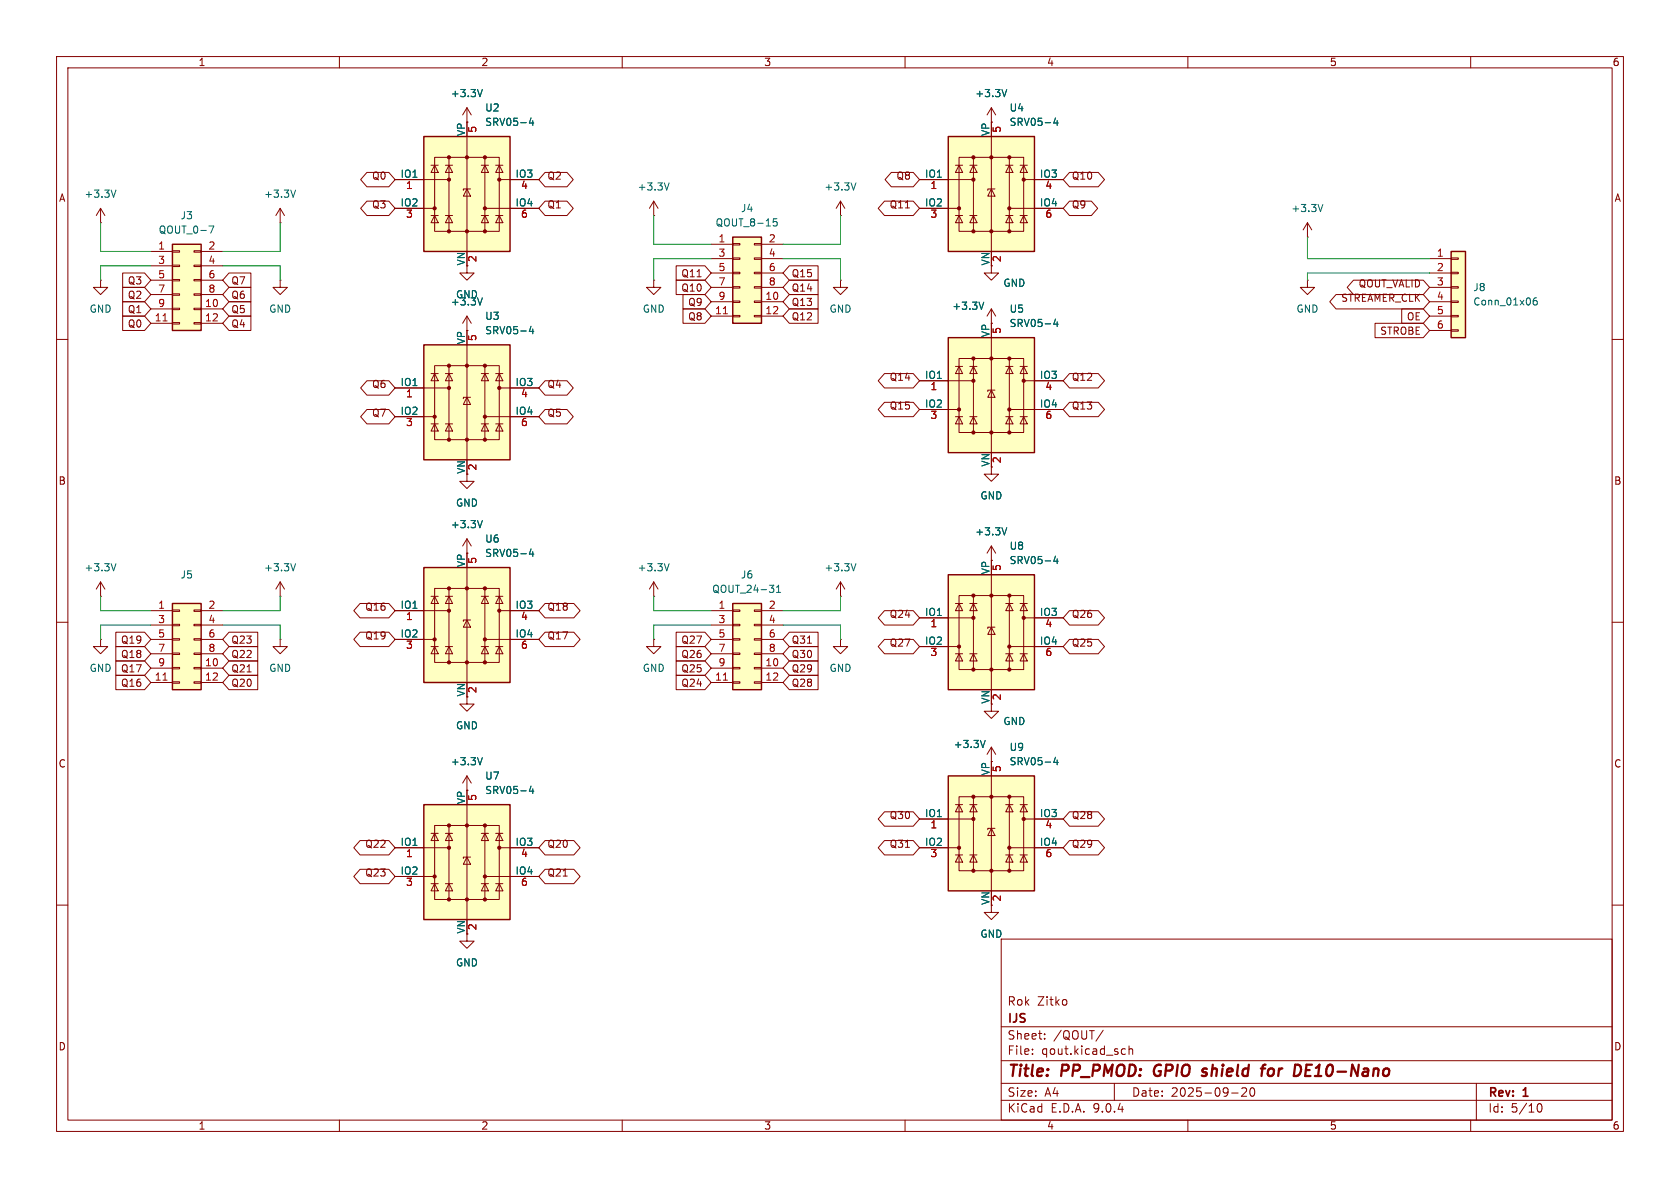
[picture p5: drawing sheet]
<svg xmlns="http://www.w3.org/2000/svg" width="297mm" height="210mm" viewBox="0 0 297 210" stroke-linecap="round" stroke-linejoin="round" font-family="sans-serif">
<g fill="none" stroke="#840000" stroke-width=".18">
<path d="M10 10h277v190h-277zM12 12h273v186h-273zM60 10v2M110 10v2M160 10v2M210 10v2M260 10v2M10 60h2M285 60h2M10 110h2M285 110h2M10 160h2"/>
<path d="M177 166h108v32h-108zM188.5 176.8v.8M285 160h2M60 198v2M110 198v2M160 198v2M177 194.5h108M177 191.5h108M177 187.5h108M177 181.5h108M182.5 186.3v.1M182.5 185.5v.1"/>
<path d="M184.7 183.6v.1M184.7 182.8v.1M195 182.1l-1.3 2M197 191.5v3M198.5 185.4l.5 .1M199 186.3l-.5 .1M199.6 185.5l.2-.1 .4 .1v.9M199.6 184.9v1.5M210 198v2M217.7 193.2h1.2M219.5 192.4l.6-.1 .2 .1 .1 .3-.9 1.1h.9M221.1 192.4l.2-.1a.81 .81 0 0 1 .6 .6 .81 .81 0 0 1-.3 .8l-.1 .1a.81 .81 0 0 1-.4-1.4z"/>
<path d="M260 198v2M261 191.5v6.5M271.7 195.7l.2-.5 .2-.1a.81 .81 0 0 1 .6 .6 .81 .81 0 0 1-.3 .8h-.4l-.3-.5"/>
</g>
<path d="M204.3 188.5a1.27 1.27 0 0 0 0 1.6M212.8 189.5l.5 .1v.3l-.3 .3h-.4M212.9 188.9l.5 .1M222.9 188.9h.8M223.7 188.2l-.4 .1M224.9 188.9a.62 .62 0 0 0-.7 .4v.7a.52 .52 0 0 0 .7 .1M230.9 189.2h.6M231.9 188.2h-.9l-.3 2h1" fill="none" stroke="#840000" stroke-width=".4"/>
<path d="M256.5 44.5h2.6v15.2h-2.6z" fill="#ffffc2"/>
<path d="M256.5 44.5h2.6v15.2h-2.6z" fill="none" stroke="#840000" stroke-width=".25"/>
<g fill="none" stroke="#840000" stroke-width=".18">
<path d="M252.7 45.7h3.8M252.7 48.3h3.8M252.7 50.8h3.8M252.7 53.3h3.8M252.7 55.9h3.8M252.7 58.4h3.8M256.5 45.6h1.3v.2h-1.3zM256.5 48.1h1.3v.3h-1.3zM256.5 50.7h1.3v.2h-1.3zM256.5 53.2h1.3v.3h-1.3zM256.5 55.8h1.3v.2h-1.3zM256.5 58.3h1.3v.2h-1.3z"/>
<path d="M82.5 83.8v1.3h1.3l-1.3 1.3-1.2-1.3h1.2M175.3 82.6v1.2h1.2l-1.2 1.3-1.3-1.3h1.3M175.3 96.5l-.8 1.3M175.3 96.5l.7 1.3M175.3 96.5v2.6M49.5 105.4h.1M49.5 102.9l-.7 1.2M49.5 102.9l.8 1.2M49.5 102.9v2.5M115.6 105.4h.1M115.6 102.9l-.8 1.2M115.6 102.9l.7 1.2"/>
<path d="M115.6 102.9v2.5"/>
</g>
<path d="M271.6 52.6l-.3 .1a.86 .86 0 0 0 0 1.2l.4-.1 .1-.4-.3-.3-.3 .1-.2 .2M52.3 99.6l-.5 1.3M118.3 99.6l-.4 1.3M178 93.3l-.4 1.3" fill="none" stroke="#006464" stroke-width=".18"/>
<path d="M167.6 59.7h15.3v20.3h-15.3z" fill="#ffffc2"/>
<g fill="none" stroke="#840000" stroke-width=".18">
<path d="M175.3 59.7v20.3M162.6 67.3h9.5M162.6 72.4h6.9M168.9 64.8h1.3M168.9 73.7h1.3M169.5 63.4h11.5v13.1h-11.5zM169.5 64.8l.7 1.2h-1.3zM169.5 73.7l.7 1.2h-1.3zM171.4 64.8h1.3M171.4 73.7h1.3M172.1 64.8l.6 1.2h-1.3zM172.1 73.7l.6 1.2h-1.3z"/>
<path d="M172.1 63.4v13.1M175.3 69l.6 1.2h-1.3zM175.9 69h-1.3v.2M177.8 64.8h1.3M177.8 73.7h1.3M178.4 64.8l.7 1.2h-1.3zM178.4 73.7l.7 1.2h-1.3zM178.4 63.4v13.1M178.4 72.4h9.6M180.3 64.8h1.3M180.3 73.7h1.3M181 64.8l.6 1.2h-1.3z"/>
<path d="M181 73.7l.6 1.2h-1.3zM181 67.3h7M115.6 113v1.3h1.2l-1.2 1.3-1.3-1.3h1.3M115.6 113h.1"/>
</g>
<path d="M167.6 59.7h15.3v20.3h-15.3z" fill="none" stroke="#840000" stroke-width=".25"/>
<g fill="#840000" stroke="#840000" stroke-width=".18">
<circle cx="169.5" cy="72.4" r=".28"/>
<circle cx="172.1" cy="63.4" r=".28"/>
<circle cx="172.1" cy="67.3" r=".28"/>
<circle cx="172.1" cy="76.5" r=".28"/>
<circle cx="175.3" cy="63.4" r=".28"/>
<circle cx="175.3" cy="76.5" r=".28"/>
<circle cx="178.4" cy="63.4" r=".28"/>
<circle cx="178.4" cy="72.4" r=".28"/>
<circle cx="178.4" cy="76.5" r=".28"/>
<circle cx="181" cy="67.3" r=".28"/>
</g>
<path d="M186.6 56.4l-.3 .9h.8M186.9 56.9v.8" fill="none" stroke="#006464" stroke-width=".18"/>
<path d="M167.6 101.6h15.3v20.3h-15.3z" fill="#ffffc2"/>
<g fill="none" stroke="#840000" stroke-width=".18">
<path d="M162.6 109.2h9.5M162.6 114.3h6.9M168.9 106.7h1.3M168.9 115.6h1.3M169.5 105.3h11.5v13.1h-11.5zM169.5 106.7l.7 1.3h-1.3zM169.5 115.6l.7 1.2h-1.3zM171.4 106.7h1.3M171.4 115.6h1.3M172.1 106.7l.6 1.3h-1.3zM172.1 115.6l.6 1.2h-1.3zM172.1 105.3v13.1"/>
<path d="M175.3 110.9l.6 1.2h-1.3zM175.3 101.6v20.3M175.9 110.9h-1.3v.2M177.8 106.7h1.3M177.8 115.6h1.3M178.4 106.7l.7 1.3h-1.3zM178.4 115.6l.7 1.2h-1.3zM178.4 105.3v13.1M178.4 114.3h9.6M180.3 106.7h1.3M180.3 115.6h1.3M181 106.7l.6 1.3h-1.3z"/>
<path d="M181 115.6l.6 1.2h-1.3zM181 109.2h7"/>
</g>
<path d="M167.6 101.6h15.3v20.3h-15.3z" fill="none" stroke="#840000" stroke-width=".25"/>
<g fill="#840000" stroke="#840000" stroke-width=".18">
<circle cx="169.5" cy="114.3" r=".28"/>
<circle cx="172.1" cy="105.3" r=".28"/>
<circle cx="172.1" cy="109.2" r=".28"/>
<circle cx="172.1" cy="118.4" r=".28"/>
<circle cx="175.3" cy="105.3" r=".28"/>
<circle cx="175.3" cy="118.4" r=".28"/>
<circle cx="178.4" cy="105.3" r=".28"/>
<circle cx="178.4" cy="114.3" r=".28"/>
<circle cx="178.4" cy="118.4" r=".28"/>
<circle cx="181" cy="109.2" r=".28"/>
</g>
<path d="M186.6 98.3l-.3 .9h.8M186.9 98.8v.8" fill="none" stroke="#006464" stroke-width=".18"/>
<path d="M74.9 61h15.3v20.3h-15.3z" fill="#ffffc2"/>
<g fill="none" stroke="#840000" stroke-width=".18">
<path d="M82.5 47v1.3h1.3l-1.3 1.2-1.2-1.2h1.2M82.5 55.9v2.5M82.5 55.9l-.7 1.3M82.5 55.9l.8 1.3M69.8 68.6h9.6M69.8 73.7h7M76.2 66h1.3M76.2 74.9h1.3M76.8 64.6h11.5v13.1h-11.5zM76.8 66l.7 1.3h-1.3zM76.8 74.9l.7 1.3h-1.3zM78.7 66h1.3"/>
<path d="M78.7 74.9h1.3M79.4 66l.6 1.3h-1.3zM79.4 74.9l.6 1.3h-1.3zM79.4 64.6v13.1M82.5 70.2l.7 1.3h-1.3zM82.5 61v20.3M83.2 70.2h-1.3v.3M85.1 66h1.3M85.1 74.9h1.3M85.7 66l.7 1.3h-1.3zM85.7 74.9l.7 1.3h-1.3zM85.7 64.6v13.1"/>
<path d="M85.7 73.7h9.5M87.6 66h1.3M87.6 74.9h1.3M88.3 66l.6 1.3h-1.3zM88.3 74.9l.6 1.3h-1.3zM88.3 68.6h6.9M17.8 113v1.3h1.2l-1.2 1.3-1.3-1.3h1.3M17.8 113h.1M175.3 124.5v1.2h1.2l-1.2 1.3-1.3-1.3h1.3M175.3 132.1l-.8 1.3M175.3 132.1l.7 1.3M175.3 132.1v2.5"/>
<path d="M175.3 160v1.3h1.2l-1.2 1.3-1.3-1.3h1.3"/>
</g>
<path d="M74.9 61h15.3v20.3h-15.3z" fill="none" stroke="#840000" stroke-width=".25"/>
<g fill="#840000" stroke="#840000" stroke-width=".18">
<circle cx="76.8" cy="73.7" r=".28"/>
<circle cx="79.4" cy="64.6" r=".28"/>
<circle cx="79.4" cy="68.6" r=".28"/>
<circle cx="79.4" cy="77.7" r=".28"/>
<circle cx="82.5" cy="64.6" r=".28"/>
<circle cx="82.5" cy="77.7" r=".28"/>
<circle cx="85.7" cy="64.6" r=".28"/>
<circle cx="85.7" cy="73.7" r=".28"/>
<circle cx="85.7" cy="77.7" r=".28"/>
<circle cx="88.3" cy="68.6" r=".28"/>
</g>
<path d="M85.3 52.6l-.5 1.3M93.9 57.7l-.3 .9h.8M94.2 58.2v.8M174.2 130.9l-.5 1.3" fill="none" stroke="#006464" stroke-width=".18"/>
<path d="M167.6 137.2h15.3v20.3h-15.3z" fill="#ffffc2"/>
<g fill="none" stroke="#840000" stroke-width=".18">
<path d="M82.5 19.1l-.7 1.2M82.5 19.1l.8 1.2M82.5 19.1v2.5M115.6 38.1h.1M115.6 35.6l-.8 1.2M115.6 35.6l.7 1.2M115.6 35.6v2.5M115.6 49.5v1.3h1.2l-1.2 1.3-1.3-1.3h1.3M115.6 49.5h.1M175.3 137.2v20.3M162.6 144.8h9.5M162.6 149.9h6.9"/>
<path d="M168.9 142.2h1.3M168.9 151.1h1.3M169.5 140.8h11.5v13.1h-11.5zM169.5 142.2l.7 1.3h-1.3zM169.5 151.1l.7 1.3h-1.3zM171.4 142.2h1.3M171.4 151.1h1.3M172.1 142.2l.6 1.3h-1.3zM172.1 151.1l.6 1.3h-1.3zM172.1 140.8v13.1M175.3 146.4l.6 1.3h-1.3zM175.9 146.4h-1.3v.3"/>
<path d="M177.8 142.2h1.3M177.8 151.1h1.3M178.4 142.2l.7 1.3h-1.3zM178.4 151.1l.7 1.3h-1.3zM178.4 140.8v13.1M178.4 149.9h9.6M180.3 142.2h1.3M180.3 151.1h1.3M181 142.2l.6 1.3h-1.3zM181 151.1l.6 1.3h-1.3zM181 144.8h7"/>
</g>
<path d="M167.6 137.2h15.3v20.3h-15.3z" fill="none" stroke="#840000" stroke-width=".25"/>
<g fill="#840000" stroke="#840000" stroke-width=".18">
<circle cx="169.5" cy="149.9" r=".28"/>
<circle cx="172.1" cy="140.8" r=".28"/>
<circle cx="172.1" cy="144.8" r=".28"/>
<circle cx="172.1" cy="153.9" r=".28"/>
<circle cx="175.3" cy="140.8" r=".28"/>
<circle cx="175.3" cy="153.9" r=".28"/>
<circle cx="178.4" cy="140.8" r=".28"/>
<circle cx="178.4" cy="149.9" r=".28"/>
<circle cx="178.4" cy="153.9" r=".28"/>
<circle cx="181" cy="144.8" r=".28"/>
</g>
<path d="M85.3 15.8l-.5 1.3M118.3 32.3l-.4 1.3M186.6 133.9l-.3 .9h.8M186.9 134.4v.8" fill="none" stroke="#006464" stroke-width=".18"/>
<path d="M74.9 24.1h15.3v20.4h-15.3z" fill="#ffffc2"/>
<g fill="none" stroke="#840000" stroke-width=".18">
<path d="M69.8 31.8h9.6M69.8 36.8h7M76.2 29.2h1.3M76.2 38.1h1.3M76.8 27.8h11.5v13.1h-11.5zM76.8 29.2l.7 1.3h-1.3zM76.8 38.1l.7 1.3h-1.3zM78.7 29.2h1.3M78.7 38.1h1.3M79.4 29.2l.6 1.3h-1.3zM79.4 38.1l.6 1.3h-1.3zM79.4 27.8v13.1"/>
<path d="M82.5 33.4l.7 1.3h-1.3zM82.5 24.1v20.4M83.2 33.4h-1.3v.3M85.1 29.2h1.3M85.1 38.1h1.3M85.7 29.2l.7 1.3h-1.3zM85.7 38.1l.7 1.3h-1.3zM85.7 27.8v13.1M85.7 36.8h9.5M87.6 29.2h1.3M87.6 38.1h1.3M88.3 29.2l.6 1.3h-1.3z"/>
<path d="M88.3 38.1l.6 1.3h-1.3zM88.3 31.8h6.9M148.6 105.4h.1M148.6 102.9l-.8 1.2M148.6 102.9l.8 1.2M148.6 102.9v2.5M82.5 165.1v1.3h1.3l-1.3 1.2-1.2-1.2h1.2"/>
</g>
<path d="M74.9 24.1h15.3v20.4h-15.3z" fill="none" stroke="#840000" stroke-width=".25"/>
<g fill="#840000" stroke="#840000" stroke-width=".18">
<circle cx="76.8" cy="36.8" r=".28"/>
<circle cx="79.4" cy="27.8" r=".28"/>
<circle cx="79.4" cy="31.8" r=".28"/>
<circle cx="79.4" cy="40.9" r=".28"/>
<circle cx="82.5" cy="27.8" r=".28"/>
<circle cx="82.5" cy="40.9" r=".28"/>
<circle cx="85.7" cy="27.8" r=".28"/>
<circle cx="85.7" cy="36.8" r=".28"/>
<circle cx="85.7" cy="40.9" r=".28"/>
<circle cx="88.3" cy="31.8" r=".28"/>
</g>
<path d="M93.9 20.8l-.3 .9h.8M94.2 21.3v.9M151.3 99.6l-.4 1.3" fill="none" stroke="#006464" stroke-width=".18"/>
<path d="M74.9 142.2h15.3v20.4h-15.3z" fill="#ffffc2"/>
<g fill="none" stroke="#840000" stroke-width=".18">
<path d="M82.5 137.2v2.5M82.5 137.2l-.7 1.2M82.5 137.2l.8 1.2M69.8 149.9h9.6M69.8 154.9h7M76.2 147.3h1.3M76.2 156.2h1.3M76.8 145.9h11.5v13.1h-11.5zM76.8 147.3l.7 1.3h-1.3zM76.8 156.2l.7 1.3h-1.3zM78.7 147.3h1.3M78.7 156.2h1.3"/>
<path d="M79.4 147.3l.6 1.3h-1.3zM79.4 156.2l.6 1.3h-1.3zM79.4 145.9v13.1M82.5 151.5l.7 1.3h-1.3zM82.5 142.2v20.4M83.2 151.5h-1.3v.3M85.1 147.3h1.3M85.1 156.2h1.3M85.7 147.3l.7 1.3h-1.3zM85.7 156.2l.7 1.3h-1.3zM85.7 145.9v13.1M85.7 154.9h9.5"/>
<path d="M87.6 147.3h1.3M87.6 156.2h1.3M88.3 147.3l.6 1.3h-1.3zM88.3 156.2l.6 1.3h-1.3zM88.3 149.9h6.9"/>
</g>
<path d="M74.9 142.2h15.3v20.4h-15.3z" fill="none" stroke="#840000" stroke-width=".25"/>
<g fill="#840000" stroke="#840000" stroke-width=".18">
<circle cx="76.8" cy="154.9" r=".28"/>
<circle cx="79.4" cy="145.9" r=".28"/>
<circle cx="79.4" cy="149.9" r=".28"/>
<circle cx="79.4" cy="159" r=".28"/>
<circle cx="82.5" cy="145.9" r=".28"/>
<circle cx="82.5" cy="159" r=".28"/>
<circle cx="85.7" cy="145.9" r=".28"/>
<circle cx="85.7" cy="154.9" r=".28"/>
<circle cx="85.7" cy="159" r=".28"/>
<circle cx="88.3" cy="149.9" r=".28"/>
</g>
<path d="M85.3 133.9l-.5 1.3M93.9 138.9l-.3 1h.8M94.2 139.4v.9" fill="none" stroke="#006464" stroke-width=".18"/>
<path d="M129.5 106.7h5.1v15.2h-5.1z" fill="#ffffc2"/>
<path d="M129.5 106.7h5.1v15.2h-5.1z" fill="none" stroke="#840000" stroke-width=".25"/>
<g fill="none" stroke="#840000" stroke-width=".18">
<path d="M82.5 95.3l-.7 1.2M82.5 95.3l.8 1.2M82.5 95.3v2.5M125.7 108h3.8M125.7 110.5h3.8M125.7 113h3.8M125.7 115.6h3.8M125.7 118.1h3.8M129.5 107.8h1.3v.3h-1.3zM129.5 110.4h1.3v.2h-1.3zM129.5 112.9h1.3v.3h-1.3zM129.5 115.4h1.3v.3h-1.3z"/>
<path d="M129.5 118h1.3v.2h-1.3zM133.3 107.8h1.3v.3h-1.3zM133.3 110.4h1.3v.2h-1.3zM133.3 112.9h1.3v.3h-1.3zM133.3 115.4h1.3v.3h-1.3zM133.3 118h1.3v.2h-1.3zM134.6 108h3.8M134.6 110.5h3.8M134.6 113h3.8M134.6 115.6h3.8M134.6 118.1h3.8M148.6 113v1.3h1.3l-1.3 1.3-1.3-1.3h1.3"/>
<path d="M148.6 113h.1M82.5 123.2v1.3h1.3l-1.3 1.2-1.2-1.2h1.2M125.7 120.7h3.8M129.5 120.5h1.3v.3h-1.3zM133.3 120.5h1.3v.3h-1.3zM134.6 120.7h3.8"/>
</g>
<path d="M127.9 120.2h.7" fill="none" stroke="#a90000" stroke-width=".18"/>
<path d="M85.3 92l-.5 1.3M136 103.4h.8l-.4 .5M136.7 104l.1 .2-.1 .5M137.3 104.7h.7M137.3 103.8l.3-.4v1.3" fill="none" stroke="#006464" stroke-width=".18"/>
<path d="M74.9 100.3h15.3v20.4h-15.3z" fill="#ffffc2"/>
<g fill="none" stroke="#840000" stroke-width=".18">
<path d="M175.3 19.1l-.8 1.2M175.3 19.1l.7 1.2M175.3 19.1v2.5M175.3 47v1.3h1.2l-1.2 1.2-1.3-1.2h1.3M175.3 54.6v2.6M175.3 54.6l-.8 1.3M175.3 54.6l.7 1.3M49.5 113v1.3h1.3l-1.3 1.3-1.2-1.3h1.2M49.5 113h.1M69.8 108h9.6M69.8 113h7M76.2 105.4h1.3"/>
<path d="M76.2 114.3h1.3M76.8 104h11.5v13.1h-11.5zM76.8 105.4l.7 1.3h-1.3zM76.8 114.3l.7 1.3h-1.3zM78.7 105.4h1.3M78.7 114.3h1.3M79.4 105.4l.6 1.3h-1.3zM79.4 114.3l.6 1.3h-1.3zM79.4 104v13.1M82.5 109.6l.7 1.3h-1.3zM82.5 100.3v20.4M83.2 109.6h-1.3v.3"/>
<path d="M85.1 105.4h1.3M85.1 114.3h1.3M85.7 105.4l.7 1.3h-1.3zM85.7 114.3l.7 1.3h-1.3zM85.7 104v13.1M85.7 113h9.5M87.6 105.4h1.3M87.6 114.3h1.3M88.3 105.4l.6 1.3h-1.3zM88.3 114.3l.6 1.3h-1.3zM88.3 108h6.9"/>
</g>
<path d="M74.9 100.3h15.3v20.4h-15.3z" fill="none" stroke="#840000" stroke-width=".25"/>
<g fill="#840000" stroke="#840000" stroke-width=".18">
<circle cx="76.8" cy="113" r=".28"/>
<circle cx="79.4" cy="104" r=".28"/>
<circle cx="79.4" cy="108" r=".28"/>
<circle cx="79.4" cy="117.1" r=".28"/>
<circle cx="82.5" cy="104" r=".28"/>
<circle cx="82.5" cy="117.1" r=".28"/>
<circle cx="85.7" cy="104" r=".28"/>
<circle cx="85.7" cy="113" r=".28"/>
<circle cx="85.7" cy="117.1" r=".28"/>
<circle cx="88.3" cy="108" r=".28"/>
</g>
<path d="M178 15.8l-.4 1.3M173.9 53.4l-.4 1.3M93.9 97l-.3 .9h.8M94.2 97.5v.9" fill="none" stroke="#006464" stroke-width=".18"/>
<path d="M30.5 106.7h5.1v15.2h-5.1z" fill="#ffffc2"/>
<path d="M30.5 106.7h5.1v15.2h-5.1z" fill="none" stroke="#840000" stroke-width=".25"/>
<g fill="none" stroke="#840000" stroke-width=".18">
<path d="M49.5 39.4h.1M49.5 36.8l-.7 1.3M49.5 36.8l.8 1.3M49.5 36.8v2.6M49.5 49.5v1.3h1.3l-1.3 1.3-1.2-1.3h1.2M49.5 49.5h.1M26.7 108h3.8M26.7 110.5h3.8M26.7 113h3.8M26.7 115.6h3.8M26.7 118.1h3.8M30.5 107.8h1.2v.3h-1.2z"/>
<path d="M30.5 110.4h1.2v.2h-1.2zM30.5 112.9h1.2v.3h-1.2zM30.5 115.4h1.2v.3h-1.2zM30.5 118h1.2v.2h-1.2zM34.3 107.8h1.3v.3h-1.3zM34.3 110.4h1.3v.2h-1.3zM34.3 112.9h1.3v.3h-1.3zM34.3 115.4h1.3v.3h-1.3zM34.3 118h1.3v.2h-1.3zM35.6 108h3.8M35.6 110.5h3.8M35.6 113h3.8"/>
<path d="M35.6 115.6h3.8M35.6 118.1h3.8M26.7 120.7h3.8M30.5 120.5h1.2v.3h-1.2zM34.3 120.5h1.3v.3h-1.3zM35.6 120.7h3.8"/>
</g>
<path d="M28.8 120.2h.7" fill="none" stroke="#a90000" stroke-width=".18"/>
<path d="M52.3 33.6l-.5 1.3" fill="none" stroke="#006464" stroke-width=".18"/>
<path d="M167.6 24.1h15.3v20.4h-15.3z" fill="#ffffc2"/>
<g fill="none" stroke="#840000" stroke-width=".18">
<path d="M162.6 31.8h9.5M162.6 36.8h6.9M168.9 29.2h1.3M168.9 38.1h1.3M169.5 27.8h11.5v13.1h-11.5zM169.5 29.2l.7 1.3h-1.3zM169.5 38.1l.7 1.3h-1.3zM171.4 29.2h1.3M171.4 38.1h1.3M172.1 29.2l.6 1.3h-1.3zM172.1 38.1l.6 1.3h-1.3zM172.1 27.8v13.1"/>
<path d="M175.3 33.4l.6 1.3h-1.3zM175.3 24.1v20.4M175.9 33.4h-1.3v.3M177.8 29.2h1.3M177.8 38.1h1.3M178.4 29.2l.7 1.3h-1.3zM178.4 38.1l.7 1.3h-1.3zM178.4 27.8v13.1M178.4 36.8h9.6M180.3 29.2h1.3M180.3 38.1h1.3M181 29.2l.6 1.3h-1.3z"/>
<path d="M181 38.1l.6 1.3h-1.3zM181 31.8h7M231.1 39.4l-.7 1.2M231.1 39.4l.8 1.2M231.1 39.4v2.5M231.1 49.5v1.3h1.3l-1.3 1.3-1.2-1.3h1.2M231.1 49.5h.1M231.1 41.9h.1"/>
</g>
<path d="M167.6 24.1h15.3v20.4h-15.3z" fill="none" stroke="#840000" stroke-width=".25"/>
<g fill="#840000" stroke="#840000" stroke-width=".18">
<circle cx="169.5" cy="36.8" r=".28"/>
<circle cx="172.1" cy="27.8" r=".28"/>
<circle cx="172.1" cy="31.8" r=".28"/>
<circle cx="172.1" cy="40.9" r=".28"/>
<circle cx="175.3" cy="27.8" r=".28"/>
<circle cx="175.3" cy="40.9" r=".28"/>
<circle cx="178.4" cy="27.8" r=".28"/>
<circle cx="178.4" cy="36.8" r=".28"/>
<circle cx="178.4" cy="40.9" r=".28"/>
<circle cx="181" cy="31.8" r=".28"/>
</g>
<path d="M186.6 20.8l-.3 .9h.8M186.9 21.3v.9M233.9 36.1l-.5 1.3" fill="none" stroke="#006464" stroke-width=".18"/>
<path d="M30.5 43.2h5.1v15.2h-5.1z" fill="#ffffc2"/>
<path d="M30.5 43.2h5.1v15.2h-5.1z" fill="none" stroke="#840000" stroke-width=".25"/>
<g fill="none" stroke="#840000" stroke-width=".18">
<path d="M17.8 49.5v1.3h1.2l-1.2 1.3-1.3-1.3h1.3M17.8 49.5h.1M26.7 44.5h3.8M26.7 47h3.8M26.7 49.5h3.8M26.7 52.1h3.8M26.7 54.6h3.8M26.7 57.2h3.8M30.5 44.3h1.2v.3h-1.2zM30.5 46.9h1.2v.2h-1.2zM30.5 49.4h1.2v.3h-1.2zM30.5 51.9h1.2v.3h-1.2z"/>
<path d="M30.5 54.5h1.2v.2h-1.2zM30.5 57h1.2v.3h-1.2zM34.3 44.3h1.3v.3h-1.3zM34.3 46.9h1.3v.2h-1.3zM34.3 49.4h1.3v.3h-1.3zM34.3 51.9h1.3v.3h-1.3zM34.3 54.5h1.3v.2h-1.3zM34.3 57h1.3v.3h-1.3zM35.6 44.5h3.8M35.6 47h3.8M35.6 49.5h3.8M35.6 52.1h3.8"/>
<path d="M35.6 54.6h3.8M35.6 57.2h3.8"/>
</g>
<path d="M28.8 56.7h.7" fill="none" stroke="#a90000" stroke-width=".18"/>
<path d="M37 39.9h.8l-.5 1.3" fill="none" stroke="#006464" stroke-width=".18"/>
<path d="M129.5 41.9h5.1v15.3h-5.1z" fill="#ffffc2"/>
<path d="M129.5 41.9h5.1v15.3h-5.1z" fill="none" stroke="#840000" stroke-width=".25"/>
<g fill="none" stroke="#840000" stroke-width=".18">
<path d="M17.8 39.4h.1M17.8 36.8l-.8 1.3M17.8 36.8l.7 1.3M17.8 36.8v2.6M64.9 30.5h3.8l1.1 1.3-1.1 1.2h-3.8l-1.1-1.2zM64.9 35.6h3.8l1.1 1.2-1.1 1.3h-3.8l-1.1-1.3zM69.8 31.8h5.1M69.8 36.8h5.1M90.2 31.8h5M90.2 36.8h5M96.4 30.5h3.8l1.1 1.3-1.1 1.2h-3.8l-1.2-1.2zM96.4 35.6h3.8l1.1 1.2-1.1 1.3h-3.8l-1.2-1.3z"/>
<path d="M148.6 38.1h.1M148.6 35.6l-.8 1.2M148.6 35.6l.8 1.2M148.6 35.6v2.5M156.4 35.6h5l1.2 1.2-1.2 1.3h-5l-1.1-1.3zM157.6 30.5h3.8l1.2 1.3-1.2 1.2h-3.8l-1.1-1.2zM162.6 31.8h5M162.6 36.8h5M182.9 31.8h5.1M182.9 36.8h5.1M189.1 30.5h5.1l1.1 1.3-1.1 1.2h-5.1l-1.1-1.2zM189.1 35.6h3.8l1.2 1.2-1.2 1.3h-3.8l-1.1-1.3z"/>
<path d="M21.7 48.3h3.9l1.1 1.2-1.1 1.3h-3.9zM21.7 55.9h3.9l1.1 1.3-1.1 1.2h-3.9zM21.7 50.8h3.9l1.1 1.3-1.1 1.2h-3.9zM21.7 53.3h3.9l1.1 1.3-1.1 1.3h-3.9zM40.5 48.3h3.9v2.5h-3.9l-1.1-1.3zM40.5 50.8h3.9v2.5h-3.9l-1.1-1.2zM40.5 55.9h3.9v2.5h-3.9l-1.1-1.2zM40.5 53.3h3.9v2.6h-3.9l-1.1-1.3zM119.5 49.5h5.1l1.1 1.3-1.1 1.3h-5.1zM119.5 47h5.1l1.1 1.3-1.1 1.2h-5.1zM120.7 54.6h3.9l1.1 1.3-1.1 1.3h-3.9zM120.7 52.1h3.9l1.1 1.2-1.1 1.3h-3.9z"/>
<path d="M125.7 43.2h3.8M125.7 45.7h3.8M125.7 48.3h3.8M125.7 50.8h3.8M125.7 53.3h3.8M125.7 55.9h3.8M129.5 43.1h1.3v.2h-1.3zM129.5 45.6h1.3v.2h-1.3zM129.5 48.1h1.3v.3h-1.3zM129.5 50.7h1.3v.2h-1.3zM129.5 53.2h1.3v.3h-1.3zM129.5 55.8h1.3v.2h-1.3z"/>
<path d="M133.3 43.1h1.3v.2h-1.3zM133.3 45.6h1.3v.2h-1.3zM133.3 48.1h1.3v.3h-1.3zM133.3 50.7h1.3v.2h-1.3zM133.3 53.2h1.3v.3h-1.3zM133.3 55.8h1.3v.2h-1.3zM134.6 43.2h3.8M134.6 45.7h3.8M134.6 48.3h3.8M134.6 50.8h3.8M134.6 53.3h3.8M134.6 55.9h3.8"/>
<path d="M139.5 49.5h5.1v2.6h-5.1l-1.1-1.3zM139.5 54.6h5.1v2.6h-5.1l-1.1-1.3zM139.5 47h5.1v2.5h-5.1l-1.1-1.2zM139.5 52.1h5.1v2.5h-5.1l-1.1-1.3zM148.6 49.5v1.3h1.3l-1.3 1.3-1.3-1.3h1.3M148.6 49.5h.1M236.2 52.1h15.4l1.1 1.2-1.1 1.3h-15.4l-1.1-1.3zM239.3 49.5h12.3l1.1 1.3-1.1 1.3h-12.3l-1.1-1.3zM243.1 57.1h8.5l1.1 1.3-1.1 1.3h-8.5zM247.8 54.6h3.8l1.1 1.3-1.1 1.3h-3.8zM64.9 72.4h3.8l1.1 1.3-1.1 1.2h-3.8l-1.1-1.2zM64.9 67.3h3.8l1.1 1.3-1.1 1.3h-3.8l-1.1-1.3z"/>
<path d="M69.8 68.6h5.1M69.8 73.7h5.1M90.2 68.6h5M90.2 73.7h5M96.4 67.3h3.8l1.1 1.3-1.1 1.3h-3.8l-1.2-1.3zM96.4 72.4h3.8l1.1 1.3-1.1 1.2h-3.8l-1.2-1.2zM156.4 71.1h5l1.2 1.3-1.2 1.3h-5l-1.1-1.3zM156.4 66h5l1.2 1.3-1.2 1.3h-5l-1.1-1.3zM162.6 67.3h5M162.6 72.4h5M182.9 67.3h5.1M182.9 72.4h5.1"/>
<path d="M189.1 66h5.1l1.1 1.3-1.1 1.3h-5.1l-1.1-1.3zM189.1 71.1h5.1l1.1 1.3-1.1 1.3h-5.1l-1.1-1.3zM17.8 105.4h.1M17.8 102.9v2.5M17.8 102.9l-.8 1.2M17.8 102.9l.7 1.2M20.5 119.4h5.1l1.1 1.3-1.1 1.2h-5.1zM20.5 111.8h5.1l1.1 1.2-1.1 1.3h-5.1zM20.5 116.8h5.1l1.1 1.3-1.1 1.3h-5.1zM20.5 114.3h5.1l1.1 1.3-1.1 1.2h-5.1zM40.5 119.4h5.1v2.5h-5.1l-1.1-1.2zM40.5 111.8h5.1v2.5h-5.1l-1.1-1.3z"/>
<path d="M40.5 114.3h5.1v2.5h-5.1l-1.1-1.2zM40.5 116.8h5.1v2.6h-5.1l-1.1-1.3zM63.7 106.7h5l1.1 1.3-1.1 1.2h-5l-1.2-1.2zM63.7 111.8h5l1.1 1.2-1.1 1.3h-5l-1.2-1.3zM69.8 108h5.1M69.8 113h5.1M90.2 108h5M90.2 113h5M96.4 111.8h5l1.2 1.2-1.2 1.3h-5l-1.2-1.3zM96.4 106.7h5l1.2 1.3-1.2 1.2h-5l-1.2-1.2zM119.5 119.4h5.1l1.1 1.3-1.1 1.2h-5.1zM119.5 114.3h5.1l1.1 1.3-1.1 1.2h-5.1z"/>
<path d="M119.5 111.8h5.1l1.1 1.2-1.1 1.3h-5.1zM119.5 116.8h5.1l1.1 1.3-1.1 1.3h-5.1zM139.5 119.4h5.1v2.5h-5.1l-1.1-1.2zM139.5 116.8h5.1v2.6h-5.1l-1.1-1.3zM139.5 114.3h5.1v2.5h-5.1l-1.1-1.2zM139.5 111.8h5.1v2.5h-5.1l-1.1-1.3zM156.4 113h5l1.2 1.3-1.2 1.3h-5l-1.1-1.3zM156.4 107.9h5l1.2 1.3-1.2 1.3h-5l-1.1-1.3zM162.6 109.2h5M162.6 114.3h5M182.9 109.2h5.1M182.9 114.3h5.1"/>
<path d="M189.1 113h5.1l1.1 1.3-1.1 1.3h-5.1l-1.1-1.3zM189.1 107.9h5.1l1.1 1.3-1.1 1.3h-5.1l-1.1-1.3zM63.7 153.7h5l1.1 1.2-1.1 1.3h-5l-1.2-1.3zM63.7 148.6h5l1.1 1.3-1.1 1.2h-5l-1.2-1.2zM69.8 149.9h5.1M69.8 154.9h5.1M90.2 149.9h5M90.2 154.9h5M96.4 153.7h5l1.2 1.2-1.2 1.3h-5l-1.2-1.3zM96.4 148.6h5l1.2 1.3-1.2 1.2h-5l-1.2-1.2zM156.4 143.5h5l1.2 1.3-1.2 1.3h-5l-1.1-1.3zM156.4 148.6h5l1.2 1.3-1.2 1.2h-5l-1.1-1.2z"/>
<path d="M162.6 149.9h5M162.6 144.8h5M182.9 149.9h5.1M182.9 144.8h5.1M189.1 148.6h5.1l1.1 1.3-1.1 1.2h-5.1l-1.1-1.2zM189.1 143.5h5.1l1.1 1.3-1.1 1.3h-5.1l-1.1-1.3z"/>
</g>
<path d="M127.9 55.5h.7" fill="none" stroke="#a90000" stroke-width=".18"/>
<g fill="none" stroke="#006464" stroke-width=".18">
<path d="M85.3 15.8l-.5 1.3M178 15.8l-.4 1.3M20.5 33.6l-.4 1.3M93.9 20.8l-.3 .9h.8M94.2 21.3v.9M137.3 38.7h-.6v.6l.2-.1h.4l.1 .2-.1 .4-.1 .1-.5-.1M151.3 32.3l-.4 1.3M186.6 20.8l-.3 .9h.8M186.9 21.3v.9M85.3 52.6l-.5 1.3M93.9 57.7l-.3 .9h.8M94.2 58.2v.8"/>
<path d="M173.9 53.4l-.4 1.3M186.6 56.4l-.3 .9h.8M186.9 56.9v.8M20.5 99.6l-.4 1.3M85.3 92l-.5 1.3M93.9 97l-.3 .9h.8M94.2 97.5v.9M178 93.3l-.4 1.3M186.6 98.3l-.3 .9h.8M186.9 98.8v.8M85.3 133.9l-.5 1.3M93.9 138.9l-.3 1h.8"/>
<path d="M94.2 139.4v.9M174.2 130.9l-.5 1.3M186.6 133.9l-.3 .9h.8M186.9 134.4v.8"/>
</g>
<g fill="none" stroke="#009600" stroke-width=".18">
<path d="M17.8 39.4v5.1h8.9M49.5 39.4v5.1h-10.1M115.6 38.1v5.1h10.1M148.6 38.1v5.1h-10.2M26.7 47h-8.9v2.5M39.4 47h10.1v2.5M125.7 45.7h-10.1v3.8M138.4 45.7h10.2v3.8M231.1 41.9v3.8h21.6M252.7 48.3h-21.6v1.2M17.8 105.4v2.6h8.9M26.7 110.5h-8.9v2.5"/>
<path d="M39.4 110.5h10.1v2.5M49.5 105.4v2.6h-10.1M115.6 105.4v2.6h10.1M125.7 110.5h-10.1v2.5M138.4 110.5h10.2v2.5M148.6 105.4v2.6h-10.2"/>
</g>
<g font-size="2.8" fill="#840000">
<text x="178" y="190.9">Title:</text>
<text x="187.7" y="190.9">PP_PMOD:</text>
<text x="204.8" y="190.9">GPIO</text>
<text x="214.2" y="190.9">shield</text>
<text x="225.5" y="190.9">for</text>
<text x="232" y="190.9">DE10-Nano</text>
</g>
<g font-size="2.1" fill="#840000">
<text x="178" y="178">Rok</text>
<text x="183.4" y="178">Zitko</text>
<text x="178" y="184">Sheet:</text>
<text x="178" y="181.2">IJS</text>
<text x="186.2" y="184">/QOUT/</text>
<text x="178" y="186.7">File:</text>
<text x="184.1" y="186.7">qout.kicad_sch</text>
<text x="178" y="196.9">KiCad</text>
<text x="178" y="194.1">Size:</text>
<text x="184.7" y="194.1">A4</text>
<text x="185.7" y="196.9">E.D.A.</text>
<text x="193.3" y="196.9">9.0.4</text>
<text x="200" y="194.1">Date:</text>
<text x="207" y="194.1">2025-09-20</text>
<text x="263" y="194.3">Rev:</text>
<text x="263" y="196.9">Id:</text>
<text x="267.1" y="196.9">5/10</text>
<text x="269.4" y="194.3">1</text>
</g>
<g font-size="1.8" fill="#840000">
<text x="35" y="11.9">1</text>
<text x="85" y="11.9">2</text>
<text x="135" y="11.9">3</text>
<text x="185" y="11.9">4</text>
<text x="235" y="11.9">5</text>
<text x="285" y="11.9">6</text>
<text x="175" y="24.1" transform="rotate(-90 175 24.1)">VP</text>
<text x="10.3" y="35.9">A</text>
<text x="65.7" y="31.8">Q0</text>
<text x="96.7" y="31.8">Q2</text>
<text x="158.4" y="31.8">Q8</text>
<text x="189.4" y="31.8">Q10</text>
<text x="285.3" y="35.9">A</text>
<text x="65.7" y="36.9">Q3</text>
<text x="96.7" y="36.9">Q1</text>
<text x="157.2" y="36.9">Q11</text>
<text x="189.4" y="36.9">Q9</text>
<text x="82.3" y="47" transform="rotate(-90 82.3 47)">VN</text>
<text x="175" y="47" transform="rotate(-90 175 47)">VN</text>
<text x="22.5" y="50.5">Q3</text>
<text x="22.5" y="53">Q2</text>
<text x="40.8" y="50.5">Q7</text>
<text x="40.8" y="53">Q6</text>
<text x="120.3" y="51.8">Q10</text>
<text x="120.3" y="49.2">Q11</text>
<text x="139.9" y="51.8">Q14</text>
<text x="139.9" y="49.2">Q15</text>
<text x="237" y="53.4">STREAMER_CLK</text>
<text x="240.1" y="50.9">QOUT_VALID</text>
<text x="22.5" y="58.1">Q0</text>
<text x="22.5" y="55.6">Q1</text>
<text x="40.8" y="58.1">Q4</text>
<text x="40.8" y="55.6">Q5</text>
<text x="121.6" y="56.8">Q8</text>
<text x="121.6" y="54.3">Q9</text>
<text x="139.9" y="56.8">Q12</text>
<text x="139.9" y="54.3">Q13</text>
<text x="243.9" y="59.4">STROBE</text>
<text x="248.6" y="56.8">OE</text>
<text x="65.7" y="68.7">Q6</text>
<text x="96.7" y="68.7">Q4</text>
<text x="157.2" y="67.4">Q14</text>
<text x="189.4" y="67.4">Q12</text>
<text x="65.7" y="73.8">Q7</text>
<text x="96.7" y="73.8">Q5</text>
<text x="157.2" y="72.5">Q15</text>
<text x="189.4" y="72.5">Q13</text>
<text x="82.3" y="83.9" transform="rotate(-90 82.3 83.9)">VN</text>
<text x="175" y="82.6" transform="rotate(-90 175 82.6)">VN</text>
<text x="10.3" y="85.9">B</text>
<text x="285.3" y="85.9">B</text>
<text x="82.3" y="100.3" transform="rotate(-90 82.3 100.3)">VP</text>
<text x="175" y="101.6" transform="rotate(-90 175 101.6)">VP</text>
<text x="21.3" y="114">Q19</text>
<text x="40.8" y="114">Q23</text>
<text x="64.5" y="108">Q16</text>
<text x="64.5" y="113.1">Q19</text>
<text x="96.7" y="113.1">Q17</text>
<text x="96.7" y="108">Q18</text>
<text x="120.3" y="114">Q27</text>
<text x="139.9" y="114">Q31</text>
<text x="157.2" y="109.3">Q24</text>
<text x="189.4" y="109.3">Q26</text>
<text x="21.3" y="119.1">Q17</text>
<text x="21.3" y="116.5">Q18</text>
<text x="40.8" y="116.5">Q22</text>
<text x="40.8" y="119.1">Q21</text>
<text x="120.3" y="116.5">Q26</text>
<text x="120.3" y="119.1">Q25</text>
<text x="139.9" y="119.1">Q29</text>
<text x="139.9" y="116.5">Q30</text>
<text x="157.2" y="114.4">Q27</text>
<text x="189.4" y="114.4">Q25</text>
<text x="21.3" y="121.6">Q16</text>
<text x="40.8" y="121.6">Q20</text>
<text x="120.3" y="121.6">Q24</text>
<text x="139.9" y="121.6">Q28</text>
<text x="10.3" y="135.9">C</text>
<text x="175" y="137.2" transform="rotate(-90 175 137.2)">VP</text>
<text x="285.3" y="135.9">C</text>
<text x="82.3" y="142.3" transform="rotate(-90 82.3 142.3)">VP</text>
<text x="64.5" y="150">Q22</text>
<text x="96.7" y="150">Q20</text>
<text x="157.2" y="144.9">Q30</text>
<text x="157.2" y="150">Q31</text>
<text x="189.4" y="150">Q29</text>
<text x="189.4" y="144.9">Q28</text>
<text x="64.5" y="155">Q23</text>
<text x="96.7" y="155">Q21</text>
<text x="175" y="160.1" transform="rotate(-90 175 160.1)">VN</text>
<text x="10.3" y="185.9">D</text>
<text x="285.3" y="185.9">D</text>
<text x="35" y="199.9">1</text>
<text x="85" y="199.9">2</text>
<text x="135" y="199.9">3</text>
<text x="185" y="199.9">4</text>
<text x="235" y="199.9">5</text>
<text x="285" y="199.9">6</text>
</g>
<g font-size="1.8" fill="#006464">
<text x="79.6" y="17.4">+3.3V</text>
<text x="172.3" y="17.4">+3.3V</text>
<text x="85.7" y="19.9">U2</text>
<text x="85.7" y="22.5">SRV05-4</text>
<text x="178.4" y="19.9">U4</text>
<text x="178.4" y="22.5">SRV05-4</text>
<text x="82.3" y="24.1" transform="rotate(-90 82.3 24.1)">VP</text>
<text x="14.8" y="35.2">+3.3V</text>
<text x="46.6" y="35.2">+3.3V</text>
<text x="70.7" y="31.5">IO1</text>
<text x="91" y="31.5">IO3</text>
<text x="112.6" y="33.9">+3.3V</text>
<text x="145.6" y="33.9">+3.3V</text>
<text x="163.4" y="31.5">IO1</text>
<text x="183.7" y="31.5">IO3</text>
<text x="28" y="41.5">QOUT_0-7</text>
<text x="31.8" y="39">J3</text>
<text x="70.7" y="36.6">IO2</text>
<text x="91" y="36.6">IO4</text>
<text x="126.4" y="40.2">QOUT_8-15</text>
<text x="130.9" y="37.7">J4</text>
<text x="163.4" y="36.6">IO2</text>
<text x="183.7" y="36.6">IO4</text>
<text x="228.2" y="37.7">+3.3V</text>
<text x="80.5" y="52.9">GND</text>
<text x="177.3" y="50.9">GND</text>
<text x="260.4" y="51.7">J8</text>
<text x="15.7" y="55.5">GND</text>
<text x="47.5" y="55.5">GND</text>
<text x="79.6" y="54.2">+3.3V</text>
<text x="85.7" y="56.7">U3</text>
<text x="85.7" y="59.3">SRV05-4</text>
<text x="113.5" y="55.5">GND</text>
<text x="146.6" y="55.5">GND</text>
<text x="168.3" y="55">+3.3V</text>
<text x="175" y="59.7" transform="rotate(-90 175 59.7)">VP</text>
<text x="178.4" y="55.5">U5</text>
<text x="178.4" y="58">SRV05-4</text>
<text x="229.1" y="55.5">GND</text>
<text x="260.4" y="54.2">Conn_01x06</text>
<text x="82.3" y="61" transform="rotate(-90 82.3 61)">VP</text>
<text x="70.7" y="68.3">IO1</text>
<text x="91" y="68.3">IO3</text>
<text x="163.4" y="67.1">IO1</text>
<text x="183.7" y="67.1">IO3</text>
<text x="70.7" y="73.4">IO2</text>
<text x="91" y="73.4">IO4</text>
<text x="163.4" y="72.1">IO2</text>
<text x="183.7" y="72.1">IO4</text>
<text x="80.5" y="89.8">GND</text>
<text x="173.2" y="88.5">GND</text>
<text x="79.6" y="93.6">+3.3V</text>
<text x="172.3" y="94.8">+3.3V</text>
<text x="14.8" y="101.2">+3.3V</text>
<text x="46.6" y="101.2">+3.3V</text>
<text x="85.7" y="96.1">U6</text>
<text x="85.7" y="98.7">SRV05-4</text>
<text x="112.6" y="101.2">+3.3V</text>
<text x="145.6" y="101.2">+3.3V</text>
<text x="178.4" y="97.4">U8</text>
<text x="178.4" y="99.9">SRV05-4</text>
<text x="31.8" y="102.5">J5</text>
<text x="70.7" y="107.7">IO1</text>
<text x="91" y="107.7">IO3</text>
<text x="125.8" y="105">QOUT_24-31</text>
<text x="130.9" y="102.5">J6</text>
<text x="70.7" y="112.8">IO2</text>
<text x="91" y="112.8">IO4</text>
<text x="163.4" y="109">IO1</text>
<text x="183.7" y="109">IO3</text>
<text x="15.7" y="119">GND</text>
<text x="47.5" y="119">GND</text>
<text x="113.5" y="119">GND</text>
<text x="146.6" y="119">GND</text>
<text x="163.4" y="114">IO2</text>
<text x="183.7" y="114">IO4</text>
<text x="82.3" y="123.2" transform="rotate(-90 82.3 123.2)">VN</text>
<text x="175" y="124.5" transform="rotate(-90 175 124.5)">VN</text>
<text x="80.5" y="129.1">GND</text>
<text x="177.3" y="128.4">GND</text>
<text x="79.6" y="135.5">+3.3V</text>
<text x="168.5" y="132.4">+3.3V</text>
<text x="178.4" y="132.9">U9</text>
<text x="178.4" y="135.5">SRV05-4</text>
<text x="85.7" y="138">U7</text>
<text x="85.7" y="140.6">SRV05-4</text>
<text x="70.7" y="149.6">IO1</text>
<text x="91" y="149.6">IO3</text>
<text x="163.4" y="144.5">IO1</text>
<text x="163.4" y="149.6">IO2</text>
<text x="183.7" y="144.5">IO3</text>
<text x="183.7" y="149.6">IO4</text>
<text x="70.7" y="154.7">IO2</text>
<text x="91" y="154.7">IO4</text>
<text x="82.3" y="165.1" transform="rotate(-90 82.3 165.1)">VN</text>
<text x="173.2" y="166">GND</text>
<text x="80.5" y="171">GND</text>
</g>
<g font-size="1.8" fill="#a90000">
<text x="84.5" y="23.6" transform="rotate(-90 84.5 23.6)">5</text>
<text x="177.2" y="23.6" transform="rotate(-90 177.2 23.6)">5</text>
<text x="71.7" y="33.7">1</text>
<text x="92" y="33.7">4</text>
<text x="164.4" y="33.7">1</text>
<text x="184.7" y="33.7">4</text>
<text x="71.7" y="38.8">3</text>
<text x="92" y="38.8">6</text>
<text x="164.4" y="38.8">3</text>
<text x="184.7" y="38.8">6</text>
<text x="27.9" y="44.2">1</text>
<text x="27.9" y="46.7">3</text>
<text x="36.8" y="44.2">2</text>
<text x="36.8" y="46.7">4</text>
<text x="84.5" y="46.4" transform="rotate(-90 84.5 46.4)">2</text>
<text x="126.9" y="42.9">1</text>
<text x="126.9" y="45.5">3</text>
<text x="135.8" y="42.9">2</text>
<text x="135.8" y="45.5">4</text>
<text x="177.2" y="46.4" transform="rotate(-90 177.2 46.4)">2</text>
<text x="253.9" y="45.5">1</text>
<text x="27.9" y="49.3">5</text>
<text x="27.9" y="51.8">7</text>
<text x="36.8" y="49.3">6</text>
<text x="36.8" y="51.8">8</text>
<text x="126.9" y="48">5</text>
<text x="126.9" y="50.5">7</text>
<text x="126.9" y="53.1">9</text>
<text x="135.2" y="53.1">10</text>
<text x="135.8" y="48">6</text>
<text x="135.8" y="50.5">8</text>
<text x="253.9" y="48">2</text>
<text x="253.9" y="50.5">3</text>
<text x="253.9" y="53.1">4</text>
<text x="27.3" y="56.9">11</text>
<text x="27.9" y="54.4">9</text>
<text x="36.2" y="54.4">10</text>
<text x="36.2" y="56.9">12</text>
<text x="126.3" y="55.6">11</text>
<text x="135.2" y="55.6">12</text>
<text x="177.2" y="59.1" transform="rotate(-90 177.2 59.1)">5</text>
<text x="253.9" y="55.6">5</text>
<text x="253.9" y="58.2">6</text>
<text x="84.5" y="60.4" transform="rotate(-90 84.5 60.4)">5</text>
<text x="71.7" y="70.6">1</text>
<text x="92" y="70.6">4</text>
<text x="164.4" y="69.3">1</text>
<text x="184.7" y="69.3">4</text>
<text x="71.7" y="75.6">3</text>
<text x="92" y="75.6">6</text>
<text x="164.4" y="74.4">3</text>
<text x="184.7" y="74.4">6</text>
<text x="84.5" y="83.3" transform="rotate(-90 84.5 83.3)">2</text>
<text x="177.2" y="82" transform="rotate(-90 177.2 82)">2</text>
<text x="84.5" y="99.8" transform="rotate(-90 84.5 99.8)">5</text>
<text x="177.2" y="101" transform="rotate(-90 177.2 101)">5</text>
<text x="27.9" y="107.7">1</text>
<text x="36.8" y="107.7">2</text>
<text x="126.9" y="107.7">1</text>
<text x="135.8" y="107.7">2</text>
<text x="27.9" y="110.2">3</text>
<text x="27.9" y="112.8">5</text>
<text x="36.8" y="110.2">4</text>
<text x="36.8" y="112.8">6</text>
<text x="71.7" y="109.9">1</text>
<text x="92" y="109.9">4</text>
<text x="126.9" y="110.2">3</text>
<text x="126.9" y="112.8">5</text>
<text x="135.8" y="110.2">4</text>
<text x="135.8" y="112.8">6</text>
<text x="164.4" y="111.2">1</text>
<text x="184.7" y="111.2">4</text>
<text x="27.9" y="115.3">7</text>
<text x="27.9" y="117.9">9</text>
<text x="36.2" y="117.9">10</text>
<text x="36.8" y="115.3">8</text>
<text x="71.7" y="115">3</text>
<text x="92" y="115">6</text>
<text x="126.9" y="115.3">7</text>
<text x="126.9" y="117.9">9</text>
<text x="135.2" y="117.9">10</text>
<text x="135.8" y="115.3">8</text>
<text x="164.4" y="116.3">3</text>
<text x="184.7" y="116.3">6</text>
<text x="27.3" y="120.4">11</text>
<text x="36.2" y="120.4">12</text>
<text x="84.5" y="122.6" transform="rotate(-90 84.5 122.6)">2</text>
<text x="126.3" y="120.4">11</text>
<text x="135.2" y="120.4">12</text>
<text x="177.2" y="123.9" transform="rotate(-90 177.2 123.9)">2</text>
<text x="177.2" y="136.6" transform="rotate(-90 177.2 136.6)">5</text>
<text x="84.5" y="141.7" transform="rotate(-90 84.5 141.7)">5</text>
<text x="164.4" y="146.8">1</text>
<text x="184.7" y="146.8">4</text>
<text x="71.7" y="151.8">1</text>
<text x="92" y="151.8">4</text>
<text x="164.4" y="151.8">3</text>
<text x="184.7" y="151.8">6</text>
<text x="71.7" y="156.9">3</text>
<text x="92" y="156.9">6</text>
<text x="177.2" y="159.5" transform="rotate(-90 177.2 159.5)">2</text>
<text x="84.5" y="164.5" transform="rotate(-90 84.5 164.5)">2</text>
</g>
</svg>
